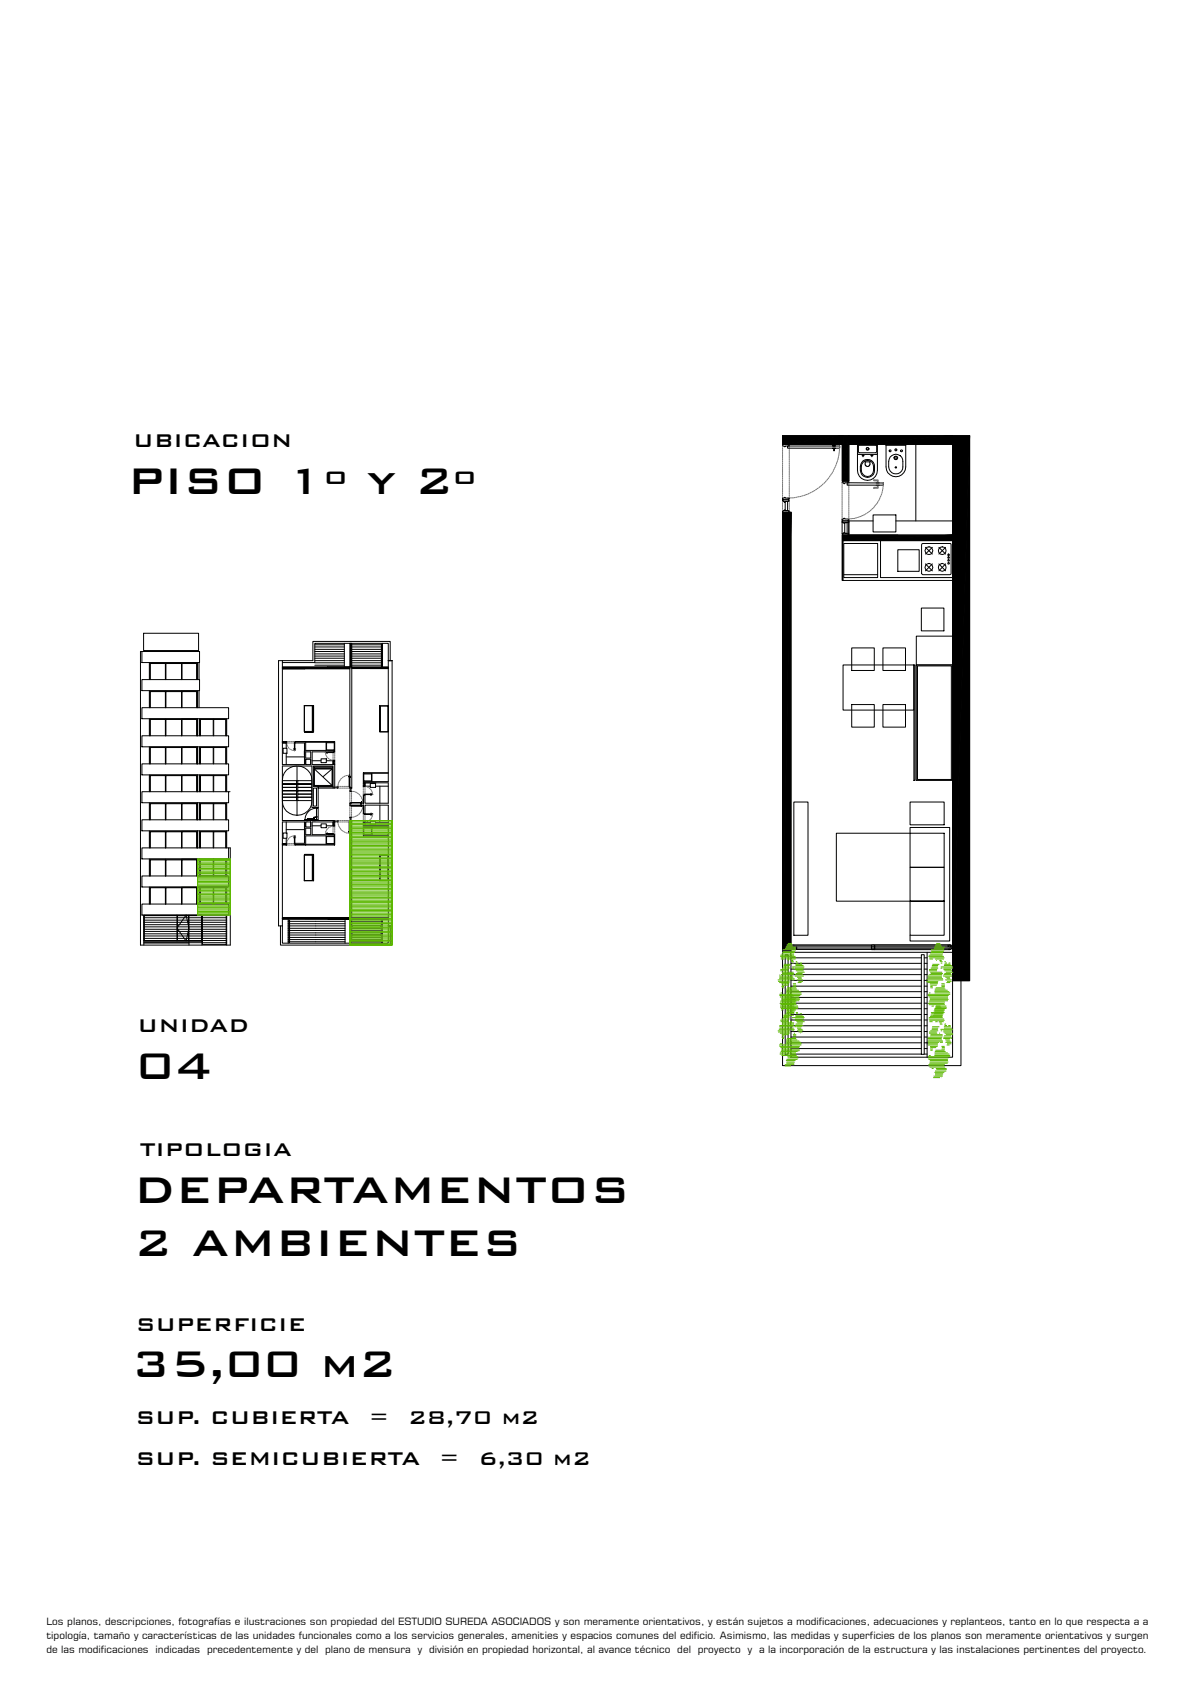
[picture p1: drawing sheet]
<svg xmlns="http://www.w3.org/2000/svg" width="210mm" height="297mm" viewBox="0 0 210 297" stroke-linecap="round" stroke-linejoin="round" font-family="sans-serif">
<g fill="none" stroke="#000" stroke-width=".18">
<path d="M138 78.4h1l.1 .3h-.7v.1h-.1v-.1h-.3zM138.9 78.7h9.1v.3h-9.1zM146.3 78.1h.8v.2h-.8zM146.8 78.6l.5 .1zM146.8 79l.5 .1zM147 78.3h.1v.3h-.1zM147 79.1h.1v.4h-.1zM148.5 78.4h.1v6.4h-.1zM148.6 78.4h-10.6v-1.6h32.9v96.1h-3M148.6 78.4v6.4h1v-6.4h18.3v16h-19.3v.9h19.3v77.6M151.2 78.5h3.5v4.4a1.76 1.76 0 0 1-1.8 1.8 1.76 1.76 0 0 1-1.7-1.8zM151.2 79.9l.2 .2h3.1h.1l.1-.2"/>
<path d="M152.8 79h.3v.3h-.3zM154.4 78.5l.2 .2v.9l-.3 .2h-2.9v-1.3M156.2 78.5h3.5v3.8a1.74 1.74 0 0 1-1.8 1.8 1.74 1.74 0 0 1-1.7-1.8zM158.8 79.4h.2v.2h-.2zM161.5 78.4v13.5M138 90.3h1.4v77.6h-1.4zM138 87.8h.3v-.1h.1v.1h.7v.3h-1.1zM138 90h.3v-.1h.1v.1h.7v.3h-1.1zM138 88.1h1l.1 .3h-.7v.2h-.1v-.2h-.3zM138.4 88.4h.5v1.6h-.5zM148.5 91.5l.4-.1v.1h.7v.2h-.1v.2h-1zM148.5 94.1h.3v-.2h.1v.2h.7v.1h-.1v.2h-1z"/>
<path d="M148.5 91.9h1l.1 .3h-.7v.1h-.1v-.1h-.3zM148.5 91.7v2.4M148.5 94.4h.1v8h-.1zM148.5 84.8h1l.1 .3h-.7v.2h-.1v-.2h-.3zM148.8 95.8h5.9v6.1h-5.9zM148.9 92.2h.5v1.9h-.5zM149.4 85.1l6.3 .1v.4h-6.3zM149.6 91.9h4.3M149.6 91.7v2.7M152 80.3h.4M152.1 80.3l.1 .1zM152.1 80.1v.5"/>
<path d="M152.2 81.5a1.07 1.07 0 0 1 1.2-.2 1.07 1.07 0 0 1 .6 1 1.34 1.34 0 0 1-1 1.7 1.43 1.43 0 0 1-1.1-2.1zM152.2 81.2a1.25 1.25 0 0 1 2 1.1 1.51 1.51 0 0 1-.9 1.8 1.24 1.24 0 0 1-1.6-1.2 1.82 1.82 0 0 1 .5-1.7zM152.5 81.3v.1M152.5 81.4h.9l-.1 .6a.42 .42 0 0 1-.5 .2 .42 .42 0 0 1-.3-.4zM153.4 81.3v.1M153.5 80.3h.4M153.7 80.3h.1l-.1 .1zM153.7 80.1v.5M153.9 90.8h4v3h-4zM155.2 95.3v6.6h12.7M156.9 80.6a1.25 1.25 0 0 1 1.4-.4 1.25 1.25 0 0 1 .9 1.2 1.69 1.69 0 0 1-.9 2.1 1.28 1.28 0 0 1-1.6-1.2v-.9zM157.7 80.5h.5l.1 .2-.1 .3h-.5z"/>
<path d="M157.8 80.6h.3v.3h-.3zM157.9 91.9h10M158.3 96.9h3.8v3.9h-3.8zM162.6 95.9h5v5.4h-5zM163.2 99.4l1.2 1.3M163.2 96.5l1.2 1.2M164.4 96.5l-1.2 1.2M164.4 99.4l-1.2 1.3M165.5 99.4l1.2 1.3M165.5 96.5l1.2 1.2M166.7 96.5l-1.2 1.2M166.7 99.4l-1.2 1.3"/>
<path d="M167.1 98.7h.2v.2h-.2zM167.1 97.7h.2v.3h-.2zM167.1 98.2h.2v.2h-.2zM167.1 99.2h.2v.2h-.2zM25 114.9h10.2v1.9h-10.2zM25 119.8h10.2v2h-10.2zM25.3 114.9h-.5v51.8h15.8v-17.2h-.3M25.3 111.7h9.7v3h-9.7zM26.3 116.8v3M26.4 119.8v-2.9h8.4v2.9v-2.9h-2.8v2.9v-2.8h-2.7v2.8M29.2 116.9v2.9v-2.8h-2.7v2.8M32.1 119.8v-2.8h2.6v2.8"/>
<path d="M34.8 116.8v3M35.1 116.8v3M49.8 117.7l.1 .2zM49.8 116.5v18.3h3.9v-3.8h-1.7v-.2h1.9v1.5h5.1v.3M49.8 117.6h11.9M49.9 117.9h.1zM49.9 117.8h3.7M49.9 117.7h7.8M49.9 117.9h.1M50 117.9h3.6M53.6 117.8l.2 .1zM53.6 117.9h.2z"/>
<path d="M53.8 117.9h3.9M53.8 117.8h3.9M53.8 117.9h7.8M55.5 116.5h5.2M55.5 113.7h5.2M55.5 114.1h5.2M55.5 114.5h5.2M55.5 114.9h5.2M55.5 115.3h5.2M55.5 115.7h5.2M55.5 116.1h5.2M55.5 116.9h5.2"/>
<path d="M55.5 117.3h5.2M57.7 117.7h-7.8v.2h11.7v-.2M57.7 117.8l.1 .1zM57.7 117.7l.1 .1zM57.7 117.6l.1 .1zM57.8 117.7h3.7M57.8 117.6h3.7M57.8 117.8h3.7M57.8 117.8h3.8M60.7 113.5v4.1M61.5 117.7l.1 .1zM61.5 117.6l.1 .1z"/>
<path d="M61.6 117.7h.1M61.6 117.8l.1 .1zM61.7 113.5h.3v4.1h-.3zM61.7 117.6h.3v21.4h-.3zM61.8 113.6h.1v3.9h-.1zM62 117.6h6.5M62 117.8l.1 .1zM62 116.5h5.1M62 113.7h5.1M62 114.1h5.1M62 114.5h5.1M62 114.9h5.1"/>
<path d="M62 115.3h5.1M62 115.7h5.1M62 116.1h5.1M62 116.9h5.1M62 117.3h5.1M62.1 117.9h3.1M62.1 117.8h.1M62.1 117.7v.2h6.3l-.1-.2M62.1 117.7l.2 .1zM62.1 117.7h3.1M62.2 117.8h3M62.3 117.8h2.9"/>
<path d="M65.2 117.7h.2h-.2M65.2 117.8l.2 .1zM65.2 117.7l.2 .1zM65.4 117.8h3M65.4 117.8h2.9M65.4 117.7h2.9M65.4 117.7h2.9h-2.9M65.4 117.9h3M67.2 113.6l.1 3.9zM67.2 116.5h.1M67.2 113.7h.1M67.2 114.1h.1"/>
<path d="M67.2 114.5h.1M67.2 114.9h.1M67.2 115.3h.1M67.2 115.7h.1M67.2 116.1h.1M67.2 116.9h.1M67.2 117.3h.1M67.4 113.5v4.1M68.3 117.8l.1 .1zM68.3 117.7h.1M68.4 117.8l.1 .1zM68.5 116.5v-3h-13v3.3h-5.7"/>
<path d="M68.5 116.5v21.3h-4.4v.2M68.5 116.5h.6v46.8h-.6M68.8 116.5v-3.4h-13.6v3.4h-6.1v46.8h.7M148.6 117.3h12.5v7.9h-12.5zM148.6 102.4h19.3M148.8 101.3h5.9M150.2 114.3h3.9v3.9h-3.9zM155.7 114.3h3.9v3.9h-3.9zM161.1 117.3h.2v20.3h-.2zM161.5 117.3h6.4v20.3h-6.4zM161.5 112.2h6.4v5.1h-6.4zM161.8 117.4h5.9v20.1h-5.9z"/>
<path d="M162.4 107.2h4v4.1h-4zM25 124.8h15.3v1.9h-15.3zM25 129.8h15.3v1.9h-15.3zM25 134.7h15.3v2h-15.3zM25 139.6h15.3v2h-15.3zM26.3 121.8v3M26.3 126.7v3.1M26.3 131.7v3M26.3 136.7v2.9M26.4 124.8v-2.9h8.4v2.9v-2.9h-2.8v2.9v-2.8h-2.7v2.8M26.4 129.8v-3h8.4v3v-3h-2.8v3v-2.9h-2.7v2.9M26.4 134.7v-3h8.4v3v-3h-2.8v3v-2.9h-2.7v2.9"/>
<path d="M26.4 139.6v-2.9h8.4v2.9v-2.9h-2.8v2.9v-2.8h-2.7v2.8M29.2 121.9v2.9v-2.8h-2.7v2.8M29.2 126.8v3v-2.9h-2.7v2.9M29.2 131.7v3v-2.9h-2.7v2.9M29.2 136.7v2.9v-2.8h-2.7v2.8M32.1 124.8v-2.8h2.6v2.8M32.1 129.8v-2.9h2.6v2.9M32.1 134.7v-2.9h2.6v2.9M32.1 139.6v-2.8h2.6v2.8M34.8 121.8v3M34.8 126.7v3.1M34.8 131.7v3"/>
<path d="M34.8 136.7v2.9M35.1 121.8v3M35.2 126.7v3.1M35.2 131.7v3M35.2 136.7v2.9M37.6 129.8v-3h2.3v3M37.6 126.8h-2.3v3M37.6 126.9h-2.3v2.9M37.6 134.7v-3h2.3v3M37.6 131.7h-2.3v3M37.6 131.8h-2.3v2.9M37.6 139.6v-2.9h2.3v2.9"/>
<path d="M37.6 136.7h-2.3v2.9M37.6 136.8h-2.3v2.8M37.7 129.8v-2.9h2.1v2.9M37.7 134.7v-2.9h2.1v2.9M37.7 139.6v-2.8h2.1v2.8M40 126.7v3.1M40 131.7v3M40 136.7v2.9M40.3 139.6h.3M49.8 130.8h.1v.2zM49.8 131h.7v1M49.8 137.7v.6h2.5v.6h-2.5v-.6h2.5v-.6z"/>
<path d="M49.8 138.9h2.5v.5h-2.5v.6h2.5v-.6h-2.5zM49.9 130.9h.5zM49.9 131h.5M49.9 130.8h.5M49.9 132h.7v.8h-.7zM50.4 130.8h.1v.2zM50.5 130.8h.1l-.1 .2zM50.5 132.8v2M50.5 133.5h3.2M51.9 130.9l.1 1.5zM51.9 130.8h.1v.2zM52 130.8h1.9z"/>
<path d="M52.3 135.1a2.46 2.46 0 0 0-2.5 2.5M52.3 137.7h.2M52.4 135.1v2.6M52.5 137.7h2.5v.6h-2.5v.6h2.5v-.6h-2.5zM52.5 138.9h2.5v.5h-2.5v.6h2.5v-.6h-2.5zM52.5 135.1a2.53 2.53 0 0 1 2.5 2.5M53.6 124.4h1.5v4.6h-1.5zM53.7 124.5h1.4v4.5h-1.4zM53.7 129.1h1.6zM53.9 132.6h.9v1.1h-.9zM53.9 133.9v.9M53.9 130.9h3.6v1.4"/>
<path d="M53.9 130.8h5.1M53.9 133.9h.9v.9h-.9zM54.8 133.9v.9M55 134.2h1.6M55.1 124.4l.1 4.6zM55.2 124.4l.1 4.6zM55.2 139h.6v3.2h-.6zM55.4 135.2h3.2v.2h-3.2zM55.4 135.6l3.1 2.9h-3.1v-2.9h3.1l.1 3v-3h-3.2v3l.7-.1M56.1 138.8h2.6M56.6 133.8h.9v.7h-.9zM57.4 132.6l1.4 .1z"/>
<path d="M57.5 134.2h1.2v.6M57.6 131h1.3M57.6 130.9h1.3v1.3h-1.3zM58.5 135.6l-1.5 1.3M58.7 139h-2.6v-.3v3.7h-1.1v-7.3h-5.2v9.6h9.2M58.7 132.6h.3zM58.7 134.1h.3zM58.7 134.7l.3 .1zM58.7 134.2h.3zM58.8 134.2l.1 .5zM59 132.6h-4v2.2h4v4.2h-.3v-3.9h-3.5v3.6h3.5M59 130.8v1.8z"/>
<path d="M59 138.7l.1 .3zM59 134.2v.5M59.1 138.8l.3 .1zM59.4 138.7l.1 .3zM59.5 138.7l.1 .3zM61.5 136.9h.1M61.5 136.9l.1 .1zM61.6 136.7v2.1zM61.6 136.9h.1zM61.6 138.7l.1 .3zM61.6 137v-.1v.1M61.7 139.5h.3z"/>
<path d="M61.7 139h.3zM61.7 139.4h.3zM61.7 136.9l.1 .2zM61.8 139l.1 .4zM64.1 138.6l.2 .1zM64.1 136.3v1.7zM64.1 138.1h.2zM64.1 138.6h.2zM64.1 138.1v.6M64.1 138h4.4v3.6h-4.2v-1.4h-.2M64.1 136.3h4.4M64.1 136.4h1.4v1.3h-1.4z"/>
<path d="M64.1 136.5h1.4M64.2 138.1l.1 .5zM64.3 138v.7M64.3 138.6h1M65.3 138.2h.9v.7h-.9zM66.2 138.6h2.3M66.9 124.5l.1 4.6zM67 138.6v3M67 124.5h1.5v4.6h-1.5zM67.1 124.5h1.3v4.5h-1.3zM68.5 136.4h-2.9v1.4M150.2 124.2h3.9v4h-3.9z"/>
<path d="M155.7 124.2h3.9v4h-3.9zM25 149.5h15.3v2h-15.3zM25 154.5h15.3v1.9h-15.3zM25 159.4h15.3v2h-15.3zM25 144.6h15.3v1.9h-15.3zM26.3 141.6v3M26.3 146.5v3M26.3 151.5v3M26.3 156.4v3M26.4 154.5v-3h8.4v3v-3h-2.8v3v-2.9h-2.7v2.9M26.4 159.4v-2.9h8.4v2.9v-2.9h-2.8v2.9v-2.9h-2.7v2.9M26.4 144.6v-3h8.4v3v-3h-2.8v3v-2.9h-2.7v2.9"/>
<path d="M26.4 149.5v-2.9h8.4v2.9v-2.9h-2.8v2.9v-2.8h-2.7v2.8M29.2 151.5v3v-2.9h-2.7v2.9M29.2 156.5v2.9v-2.9h-2.7v2.9M29.2 141.6v3v-2.9h-2.7v2.9M29.2 146.6v2.9v-2.8h-2.7v2.8M32.1 154.5v-2.9h2.6v2.9M32.1 159.4v-2.9h2.6v2.9M32.1 144.6v-2.9h2.6v2.9M32.1 149.5v-2.8h2.6v2.8M34.8 141.6v3M34.8 146.5v3M34.8 151.5v3"/>
<path d="M34.8 156.4v3M35.2 141.6v3M35.2 146.5v3M35.2 151.5v3M35.2 156.4v3M37.6 154.5v-3h2.3v3M37.6 151.5h-2.3v3M37.6 151.6h-2.3v2.9M37.6 159.4v-2.9h2.3v2.9M37.6 156.5h-2.3v2.9M37.6 144.6v-3h2.3v3M37.6 141.6h-2.3v3"/>
<path d="M37.6 141.7h-2.3v2.9M37.6 149.5v-2.9h2.3v2.9M37.6 146.6h-2.3v2.9M37.6 146.7h-2.3v2.8M37.7 154.5v-2.9h2.1v2.9M37.7 159.4v-2.9h2.1v2.9M37.7 144.6v-2.9h2.1v2.9M37.7 149.5v-2.8h2.1v2.8M40 141.6v3M40 146.5v3M40 151.5v3M40 156.4v3"/>
<path d="M49.8 148.8l.1 .2zM49.8 140h2.5v.6h-2.5zM49.8 140.6h2.5v.6h-2.5zM49.9 148.8l.5 .1zM49.9 148.8h.5M49.9 149h.5M49.9 146.9h.7v.9h-.7zM50.4 148.8l.1 .2zM50.5 148.8v.2zM50.5 144.9v2M50.5 146.3h3.2M50.5 147.8v1h-.7"/>
<path d="M51.9 147.4l.1 1.4zM52 148.8v.2zM52 148.9l1.9 .1zM52.3 141.2h.2M52.4 141.2v2.6M52.5 140h2.5v.6h-2.5zM52.5 140.6h2.5v.6h-2.5zM53.6 150.7h1.5v4.6h-1.5zM53.7 150.8h1.4v4.5h-1.4zM53.7 150.7h1.6zM53.8 144.5l2.1 .1zM53.9 144.9v.9"/>
<path d="M53.9 149h5.1M53.9 144.9h.9v.9h-.9zM53.9 146h.9v1.2h-.9zM54 144.6v.1h.3l-.3-.1M54.2 144.5v-.1h1.2v.1M54.8 144.9v.9M55 141.3a2.61 2.61 0 0 1-2.6 2.5 2.61 2.61 0 0 1-2.6-2.5M55 145.6h1.6M55.1 150.7l.1 4.6zM55.2 144.6h.4v.1h-.3zM55.2 150.7l.1 4.6zM55.3 144.1h.3h-.2l.1 .6z"/>
<path d="M55.6 144.1h.2zM55.8 142.5v2.1M55.8 144.6l.3 .1zM55.8 142.5h.3zM55.8 144l.1 .1zM55.9 142.5a2.1 2.1 0 0 0-2.1 2.1v-.1M56.1 142.5v2.1M56.6 145.3h.9v.7h-.9zM57.4 147l1.4 .1zM57.5 147.4v1.5h-3.6M57.6 148.8h1.3M57.6 147.5h1.3v1.4h-1.3z"/>
<path d="M58.7 144.9v.7h-1.2M58.7 147.1l.3 .1zM58.7 145.7h.3zM58.7 144.9l.3 .1zM58.7 145.5l.3 .1zM58.8 145l.1 .5zM59 147.2v1.8zM59 147.2v.2h-5.1v1.5h-1.9v-.2h1.7v-3.8h-3.9v18.4M59 144.7l.1 .2zM59 144.7v.8M59 144.9h-4v2.3h4M59.1 144.8l.3 .1z"/>
<path d="M59.4 144.7h.1v.2zM59.5 144.7h.1v.2zM61.5 146.7h.1M61.5 146.6l.1 .2zM61.6 144.9v2zM61.6 144.7h.1v.2zM61.6 146.7h.1zM61.6 146.6v.2v-.2M61.7 142l.3 .1zM61.7 144.1l.3 .1zM61.7 144.6l.3 .1zM61.7 144.2l.3 .1z"/>
<path d="M61.7 141.6h.3zM61.7 141.6v.4h2.4M61.7 144.8h.3v17.3h-.3zM61.7 146.6l.1 .1zM61.8 144.3l.1 .3zM61.9 142.1l2.1 .1zM61.9 141.5l2.1 .1zM63.6 141.9l.2 .1zM63.6 141.7h.2h-.2M63.7 142.1h.1h-.1M63.7 142.2h.1h-.1M63.7 141.6h.1h-.1"/>
<path d="M63.7 141.5h.1zM63.7 142l.1 .1zM63.7 142.2h.1M63.7 141.6l.1 .1zM63.7 141.4h.1M64.1 143.5h.2zM64.1 144.9l.2 .1zM64.1 145.6v1.8zM64.1 145.5l.2 .1zM64.1 145.1h.2zM64.1 142v1.5zM64.1 140.1l.2 .1z"/>
<path d="M64.1 140.2v1.4zM64.1 145v.5M64.1 143.5h.2v-1.5h4.2v3.6h-4.4M64.1 145.6v.2h4.4v17.5M64.1 140.2v1.4M64.1 142v1.5M64.1 147.4h4.4M64.1 145.9h1.4v1.4h-1.4zM64.1 147.2h1.4M64.2 145.1l.1 .4zM64.3 143.5h1.4v.1h-1.4zM64.3 140l1.4 .1z"/>
<path d="M64.3 145h1M64.3 145v.6M65.3 144.8h.9v.7h-.9zM65.6 145.8v1.5h2.9M66.2 145h2.3M66.9 150.7l.1 4.6zM67 142v3M67 150.7h1.5v4.6h-1.5zM67.1 150.8h1.3v4.5h-1.3zM140 141.4h2.5v23.5h-2.5zM160.4 158.9h-13v-12h13v-1h7v20h-7v-1M160.4 153v5.9h6.1v6h-6.1v-6h6.1v-5.9z"/>
<path d="M160.4 146.9h6.1v6.1h-6.1zM160.4 141.4h6.1v4.1h-6.1zM25.4 161.8h14.6M25.4 166.3h7.9M25.4 165.9h10.2M25.4 161.4v5.3M25.4 161.5h14.6M25.4 162.3h14.6M25.4 162.6h14.6M25.4 163.1h14.6M25.4 163.4h14.6M25.4 163.9h14.6"/>
<path d="M25.4 164.3h14.6M25.4 164.7h14.6M25.4 165.1h14.6M25.4 165.5h14.6M25.4 165.9h14.6M25.4 166.2h14.6M25.4 161.4h10.2v4.5h-10.2zM25.4 161.5h10.1v4.4h-10.1zM31.2 161.4v4.5M31.3 161.5h1.9v4.4h-1.9zM32.8 161.4l.5 2.3-.5 2.2-1.6-2.2zM33.3 161.4v5.3"/>
<path d="M35.6 161.4v5.3M35.7 161.5h4.2v5h-4.2zM40 161.4v5.3M49.4 163.3v3.4h19.4v-3.4M49.8 161.9l.1 .2zM49.9 161.8l.1 .1zM49.9 161.9h.1M49.9 162h3.9M49.9 162.1h7.9M50 161.9h3.8M50 161.8h3.8M50.8 163.3h.1"/>
<path d="M50.8 162.1v4.2M50.8 162.5h.1M50.8 162.9h.1M50.8 163.7h.1M50.8 164.1h.1M50.8 164.5h.1M50.8 164.9h.1M50.8 165.3h.1M50.8 165.7h.1M50.8 166.1h.1M50.9 162.3h.2v3.9h-.2zM51.1 163.3h9.7"/>
<path d="M51.1 162.5h9.7M51.1 162.9h9.7M51.1 163.7h9.7M51.1 164.1h9.7M51.1 164.5h9.7M51.1 164.9h9.7M51.1 165.3h9.7M51.1 165.7h9.7M51.1 166.1h9.7M53.8 161.9l.1 .1zM53.8 161.8l.1 .1zM53.9 162h3.9"/>
<path d="M53.9 161.9h3.9M53.9 161.9h7.7M57.8 161.9l.2 .1zM57.8 162l.2 .1zM57.9 162.1h.1M57.9 162.1h-8v-.3h11.7v.3M58 162.1h3.5h-3.5h3.4M58 162h3.5M58 162h3.6M60.8 162.1v4.2M61.4 162.1h.2zM61.5 162l.1 .1z"/>
<path d="M61.5 162.1h-3.5h3.5M61.6 161.9l.1 .1zM61.7 162.1v4.2h-11.9v-3M61.8 162.3h.1v3.9h-.1zM62 161.9l.1 .1zM62 163.3h5.2M62 162.5h5.2M62 162.9h5.2M62 163.7h5.2M62 164.1h5.2M62 164.5h5.2M62 164.9h5.2"/>
<path d="M62 165.3h5.2M62 165.7h5.2M62 166.1h5.2M62.1 161.9h3.1M62.1 162h.1M62.1 162h.2zM62.2 162h3M62.2 162h3h-2.9M65.2 162l.2 .1zM65.2 161.9h.2zM65.2 162h.2zM65.2 162.1h-3.1v-.3h6.3l-.1 .3"/>
<path d="M65.4 162h3M65.4 161.9h3M65.4 161.9h2.9M65.4 162.1h2.9M65.4 162h2.9M67.2 162.3l.1 3.9zM67.3 163.3h.1M67.3 162.5h.1M67.3 162.9h.1M67.3 163.7h.1M67.3 164.1h.1M67.3 164.5h.1"/>
<path d="M67.3 164.9h.1M67.3 165.3h.1M67.3 165.7h.1M67.3 166.1h.1M67.4 162.1v4.2M68.3 162.1h.1M68.3 161.9h.1zM68.4 161.9l.1 .1zM68.5 162.1h-6.5v4.2h6.5v-3M138 167.9v20h31.4v-15M138.4 168.4h.5v17.5h-.5zM139.4 166.8h.3v.5h-.3z"/>
<path d="M139.4 168.9h23M139.4 169.9h23M139.4 170.9h23M139.4 171.9h23M139.4 172.9h23M139.4 173.9h23M139.4 174.9h23M139.4 175.9h23M139.4 176.9h23M139.4 177.9h23M139.4 178.9h23M139.4 179.9h23"/>
<path d="M139.7 166.8h13.9M139.7 167.2h.3M139.8 167h.7v.3h-.7zM140.3 167.3h13.3M140.3 167h13.3M153.6 166.7h.6v.3h-.6zM153.6 167h.6v.3h-.6zM153.7 167.4h-14v-.8h28v.8h-.3M153.7 167.3h.4v.2h-.4zM154.1 167.3h13.2M154.1 167.5h13.2M154.2 167.2h13.5"/>
<path d="M154.2 166.7h12.9M154.2 167h12.9M162.4 168.4h.5v17.5h-.5zM162.9 168.9h.5M162.9 169.9h.5M162.9 170.9h.5M162.9 171.9h.5M162.9 172.9h.5M162.9 173.9h.5M162.9 174.9h.5M162.9 175.9h.5M162.9 176.9h.5"/>
<path d="M162.9 177.9h.5M162.9 178.9h.5M162.9 179.9h.5M163.4 167.9v18.5M167.1 166.7h.5v.3h-.5zM167.3 167.3h.2v.2h-.2zM167.4 166.8h.3M167.7 166.8h.2v.5h-.2zM167.9 167.9h-28.5v18.5h28.5v-13.5M167.9 172.9h3M139.4 180.9h23M139.4 181.9h23"/>
<path d="M139.4 182.9h23M139.4 183.9h23M139.4 184.9h23M139.4 185.9h23M162.9 180.9h.5M162.9 181.9h.5M162.9 182.9h.5M162.9 183.9h.5M162.9 184.9h.5M162.9 185.9h.5"/>
<circle cx="153" cy="79.2" r=".25"/>
<circle cx="156.9" cy="79.5" r=".17"/>
<circle cx="157.9" cy="79.3" r=".17"/>
<circle cx="157.9" cy="82.4" r=".12"/>
<circle cx="163.8" cy="97.1" r=".67"/>
<circle cx="166.1" cy="97.1" r=".68"/>
<circle cx="163.8" cy="100" r=".68"/>
<circle cx="166.1" cy="100.1" r=".7"/>
</g>
<g fill="none" stroke="#767676" stroke-width=".18">
<path d="M138 78.7v.2M138 79v.2M138 79.4v.2M138 79.8v.2M139.1 78.7v.2M139.1 79v.2M139.1 79.4v.2M139.1 79.8v.2M148 79.8l-.1 .2M148 79v.3M148 79.4v.2M148 78.7v.2"/>
<path d="M138 80.1v.3M138 80.5v.2M138 80.9v.2M138 81.2v.3M138 81.6v.3M138 82v.3M138 82.4v.2M138 82.8v.2M138 83.1v.3M138 83.5v.2M138 83.9v.2M138 84.2v.3"/>
<path d="M138 84.6v.3M138 85v.3M138 85.4v.2M138 85.7v.3M138 86.1v.3M138 86.5v.2M138 86.9v.2M138 87.2v.3M138 87.6v.2M138 88.4v.2M138 88.7v.3M138 89.1v.3"/>
<path d="M138 89.5v.2M138 89.9v.1M138.8 87.8h.2M139.1 80.1v.2M139.1 80.5v.2M139.1 80.9v.2M139.1 81.2v.3M139.1 81.6v.3M139.1 82v.3M139.1 82.4v.2M139.1 82.8v.2M139.1 83.1v.3"/>
<path d="M139.1 83.5v.2M139.1 83.9v.2M139.1 84.2v.3M139.1 84.6v.3M139.1 85v.3M139.1 85.4v.2M139.1 85.7v.3M139.1 86.1v.3M139.1 86.5v.2M139.1 86.9v.2M139.1 87.2v.3M139.1 87.6v.2h.3"/>
<path d="M139.1 88.4v.2M139.1 88.7v.3M139.1 89.1v.3M139.1 89.5v.2M139.1 89.9v.1M139.5 87.8h.3M140.2 87.8h-.3M140.5 87.7h-.2M140.9 87.6h-.3M141.3 87.5l-.3 .1M141.6 87.4l-.2 .1M142 87.3l-.3 .1"/>
<path d="M142.3 87.2h-.2M142.7 87l-.2 .1M143 86.8l-.2 .2M143.3 86.7l-.2 .1M143.6 86.5l-.2 .1M144 86.3l-.2 .1M144.3 86.1l-.2 .1M144.6 85.8l-.2 .2M144.9 85.6l-.2 .2M145.1 85.3l-.2 .2M145.4 85.1l-.2 .2M145.7 84.8l-.2 .2"/>
<path d="M145.9 84.5l-.1 .2M146.1 84.2l-.1 .2M146.3 83.9l-.1 .2M146.6 83.6l-.2 .2M146.8 83.3l-.2 .2M146.9 83v.2M147.1 82.6l-.1 .2M147.3 82.3l-.1 .2M147.4 82l-.1 .2M147.5 81.6l-.1 .2M147.7 81.2l-.1 .3M147.7 80.9v.2"/>
<path d="M147.8 80.5v.3M147.9 80.1v.3M148.5 85.1v.2M148.5 85.4v.2M148.5 85.8v.2M148.5 86.1v.3M148.5 86.5v.3M148.5 86.9v.3M148.5 87.3v.2M148.5 87.7v.2M148.5 88.1v.2M148.5 88.4v.2"/>
<path d="M148.5 88.8v.2M148.5 89.2v.2M148.5 89.5v.3M148.5 89.9v.3M148.5 90.3v.3M148.5 90.7v.2M148.5 91v.3M148.5 91.4v.1M149.6 85.1v.2M149.6 85.4v.2M149.6 85.8v.2M149.6 86.1v.3"/>
<path d="M149.6 86.5v.3M149.6 86.9v.3M149.6 87.3v.2M149.6 87.7v.2M149.6 88.1v.2M149.6 88.4v.2M149.6 88.8v.2M149.6 89.2v.2M149.6 89.5v.3M149.6 89.9v.3M149.6 90.3v.3M149.6 90.7v.2"/>
<path d="M149.6 91v.3M149.6 91.4v.1h.3M150.3 91.4l-.2 .1M150.7 91.4h-.2M151 91.3l-.2 .1M151.4 91.2l-.2 .1M151.8 91.1h-.3M152.1 90.9l-.3 .1M152.4 90.8h-.2M152.7 90.6l-.2 .1M153.1 90.3l-.2 .2M153.4 90.1l-.2 .2"/>
<path d="M153.6 89.9l-.1 .1M153.9 89.6l-.2 .2M154.1 85.9h.7v.2h-.7zM154.1 84.6h.7v.2h-.7zM154.2 89.3l-.2 .2M154.4 89l-.2 .2M154.5 85.6h.5zM154.5 85.1l.5 .1zM154.6 88.7l-.1 .2M154.7 85.6h.1v.3h-.1zM154.7 84.8h.1v.3h-.1zM154.8 88.4l-.1 .2"/>
<path d="M155 88.1l-.1 .2M155.2 87.8l-.1 .2M155.3 87.4l-.1 .2M155.4 87.1v.2M155.5 86.7v.3M155.6 86.3v.3M155.7 86v.2M155.7 85.6v.3M155.7 85.2v.3M50.5 130.8h.3M50.6 131.4l.1 .2M50.8 131.7l.1 .3"/>
<path d="M50.8 131h-.3l.1 .3M50.9 130.8h.3M50.9 131h.3M51.1 132l.1 .2M51.3 130.8h.3M51.3 131h.3M51.4 132.2l.2 .1M51.7 131h.3M51.7 132.3l.3 .1M51.7 130.8h.3M51.8 132v.2zM51.8 132.2h.1"/>
<path d="M51.9 132.1v.1zM52 132.1v.1v-.1M52.1 132v.2zM52.1 132.2h.1M57.4 132.6v.3M57.4 133.1l.1 .2M57.5 132.7l.2 .1zM57.6 132.8h.1M57.6 132.5v.1zM57.6 132.8h.1zM57.6 132.5h.1zM57.6 133.4l.1 .2"/>
<path d="M57.7 132.6h-.2h.2M57.8 133.7l.2 .1M58.1 133.9l.2 .1M58.7 132.6v.3M58.7 133.1v.2M58.7 133.4v.3M58.7 133.8v.3l-.2-.1M59 132.6v.3M59 133.1v.2M59 133.4v.3M59 133.8v.3M59.1 138.7h.3"/>
<path d="M59.1 139h.3M59.6 139h.2M59.6 138.7h.2M59.6 138.5v.3M59.6 138.2v.2M59.8 137.8l-.1 .2M59.9 139h.3M59.9 138.7h.3M60 137.5l-.1 .2M60.2 137.2l-.1 .2M60.3 139h.2M60.3 138.7h.2"/>
<path d="M60.5 137l-.1 .2M60.7 139h.2M60.7 138.7h.2M60.9 136.8l-.2 .1M61 139h.3M61 138.7h.3M61.3 136.7l-.3 .1M61.4 139h.2M61.4 138.7h.2M61.6 136.7h-.2M61.7 139v.4M61.7 139.5v.2"/>
<path d="M61.7 139.9v.2M61.9 139.5l.2 .1M62 139v.4M62 139.5v.2M62 139.9v.2M62.3 139.6h.2M62.6 139.7h.3M62.9 139.8l.3 .2M64.1 138.7v.3M64.1 139.1v.3M64.1 139.5v.2M64.1 139.8v.3"/>
<path d="M64.3 139.1v.3M64.3 139.5v.2M64.3 139.8v.3M64.6 138.7h-.3v.3M64.7 138.8l.2 .1M65.1 138.9l.1 .2M65.3 139.2l.2 .2M65.3 139.9l.2 .1zM65.4 140h.1zM65.5 139.5l.2 .2M65.7 139.8v.3M50.5 149h.3"/>
<path d="M50.6 148.5l-.1 .3h.3M50.7 148.1l-.1 .2M50.9 147.8l-.1 .2M50.9 149h.3M50.9 148.8h.3M51.2 147.6l-.1 .1M51.3 149h.3M51.3 148.8h.3M51.6 147.4l-.2 .1M51.7 148.8h.3M51.7 149h.3M51.8 147.6v.1z"/>
<path d="M51.8 147.6h.1M51.9 147.5v.2zM52 147.7v-.2v.2M52 147.4h-.3M52 147.6h.1zM52.1 147.6v.1zM57.4 146.9v.2M57.5 146.5l-.1 .2M57.5 147.1l.2 .1zM57.6 146.9v.1zM57.6 147.2h.1M57.6 146.9h.1z"/>
<path d="M57.6 147.2h.1zM57.7 147h-.2h.2M57.7 146.2l-.1 .2M58 145.9l-.2 .2M58.3 145.8l-.2 .1M58.5 145.8l.2-.1v.3M58.7 146.1v.2M58.7 146.5v.2M58.7 146.9v.2M59 145.7v.3M59 146.1v.2M59 146.5v.2"/>
<path d="M59 146.9v.2M59.1 144.9h.3M59.1 144.7h.3M59.6 144.9v.2M59.6 144.7h.2M59.6 144.9h.2M59.6 145.2v.3M59.7 145.6l.1 .2M59.9 145.9l.1 .2M59.9 144.7h.3M59.9 144.9h.3M60.1 146.2l.1 .2"/>
<path d="M60.3 144.7h.2M60.3 144.9h.2M60.4 146.5l.1 .1M60.7 144.7h.2M60.7 144.9h.2M60.7 146.7l.2 .1M61 146.9h.3M61 144.7h.3M61 144.9h.3M61.4 146.9h.2M61.4 144.7h.2M61.4 144.9h.2"/>
<path d="M61.7 140.3v.2M61.7 140.6v.3M61.7 141v.2M61.7 141.4v.2M61.7 142.1v.2M61.7 142.4v.3M61.7 142.8v.2M61.7 143.2v.2M61.7 143.6v.2M61.7 143.9v.2M61.7 144.3v.3M62 140.3v.2"/>
<path d="M62 140.6v.3M62 141v.3M62 141.4v.2M62 142.1v.2M62 142.4v.3M62 142.8v.2M62 143.2v.2M62 143.6v.2M62 143.9v.2M62 144.3v.3M62.1 144.1h-.2M62.5 144l-.2 .1"/>
<path d="M62.9 143.9l-.3 .1M63.2 143.7l-.3 .1M63.2 140l.2 .2M63.4 143.4l-.2 .2M63.5 140.3l.2 .2M63.7 143.1l-.2 .2M63.7 140.6l.1 .2M63.8 142.8l-.1 .2M63.9 141v.2M63.9 141.4l.1 .2M63.9 142.5v.2M64 142.1l-.1 .2"/>
<path d="M64.1 143.5v.3M64.1 143.9v.3M64.1 144.3v.3M64.1 144.7v.2M64.3 143.5v.3M64.3 143.9v.3M64.3 144.3v.3M64.3 144.7v.2h.3M64.9 144.8l-.2 .1M65.2 144.6l-.1 .1M65.3 143.7h.2h-.2M65.3 143.4h.2h-.2"/>
<path d="M65.3 140.2l.2 .1zM65.4 143.6h.1h-.1M65.4 143.5h.1h-.1M65.4 140h.1h-.1M65.4 140.1h.1h-.1M65.4 143.6l.1 .1zM65.4 143.4l.1 .1zM65.4 140.1l.1 .1zM65.5 144.3l-.2 .2M65.7 143.9l-.2 .2M65.7 143.5v.3"/>
</g>
<path d="M53.7 132.4h.1M53.7 132.4v.8" fill="none" stroke="#000" stroke-width=".21"/>
<g fill="none" stroke="#5cb800" stroke-width=".18">
<path d="M34.8 154.8h5.8M34.8 158h5.8M34.8 151.6h5.8M34.8 151.8h5.8M34.8 152h5.8M34.8 152.2h5.8M34.8 152.4h5.8M34.8 152.7h5.8M34.8 152.9h5.8M34.8 153.2h5.8M34.8 153.4h5.8M34.8 153.6h5.8"/>
<path d="M34.8 153.8h5.8M34.8 154.1h5.8M34.8 154.3h5.8M34.8 154.5h5.8M34.8 155h5.8M34.8 155.2h5.8M34.8 155.4h5.8M34.8 155.7h5.8M34.8 155.9h5.8M34.8 156.1h5.8M34.8 156.4h5.8M34.8 156.6h5.8"/>
<path d="M34.8 156.8h5.8M34.8 157.1h5.8M34.8 157.3h5.8M34.8 157.5h5.8M34.8 157.7h5.8M34.8 158.2h5.8M34.8 158.4h5.8M34.8 158.7h5.8M34.8 158.9h5.8M34.8 159.1h5.8M34.8 159.3h5.8M34.8 159.6h5.8"/>
<path d="M34.8 159.8h5.8M34.8 151.5h5.8v9.9h-5.8zM61.7 144.7h7.4v22h-7.4v-22h7.4v22h-7.4zM61.7 144.7h7.4v22h-7.4zM61.7 144.7h7.4M61.7 144.9h7.4M61.7 145.2h7.4M61.7 145.4h7.4M61.7 145.7h7.4M61.7 145.9h7.4M61.7 146.1h7.4M61.7 146.3h7.4"/>
<path d="M61.7 146.6h7.4M61.7 146.8h7.4M61.7 147h7.4M61.7 147.2h7.4M61.7 147.5h7.4M61.7 147.7h7.4M61.7 148h7.4M61.7 148.2h7.4M61.7 148.4h7.4M61.7 148.6h7.4M61.7 148.8h7.4M61.7 149.1h7.4"/>
<path d="M61.7 149.3h7.4M61.7 149.6h7.4M61.7 149.8h7.4M61.7 150h7.4M61.7 150.2h7.4M61.7 150.5h7.4M61.7 150.7h7.4M61.7 150.9h7.4M61.7 151.2h7.4M61.7 151.4h7.4M61.7 151.6h7.4M61.7 151.8h7.4"/>
<path d="M61.7 152.1h7.4M61.7 152.3h7.4M61.7 152.5h7.4M61.7 152.8h7.4M61.7 153h7.4M61.7 153.2h7.4M61.7 153.5h7.4M61.7 153.7h7.4M61.7 153.9h7.4M61.7 154.1h7.4M61.7 154.4h7.4M61.7 154.6h7.4"/>
<path d="M61.7 154.8h7.4M61.7 155.1h7.4M61.7 155.3h7.4M61.7 155.5h7.4M61.7 155.7h7.4M61.7 156h7.4M61.7 156.2h7.4M61.7 156.4h7.4M61.7 156.7h7.4M61.7 156.9h7.4M61.7 157.1h7.4M61.7 157.4h7.4"/>
<path d="M61.7 157.6h7.4M61.7 157.8h7.4M61.7 158h7.4M61.7 158.3h7.4M61.7 158.5h7.4M61.7 158.7h7.4M61.7 159h7.4M61.7 159.2h7.4M61.7 159.4h7.4M61.7 159.6h7.4M61.7 159.9h7.4M34.8 160h5.8"/>
<path d="M34.8 160.3h5.8M34.8 160.5h5.8M34.8 160.7h5.8M34.8 161h5.8M34.8 161.2h5.8M61.7 160.1h7.4M61.7 160.4h7.4M61.7 160.6h7.4M61.7 160.8h7.4M61.7 161h7.4M61.7 161.2h7.4M61.7 161.5h7.4"/>
<path d="M61.7 161.7h7.4M61.7 162h7.4M61.7 162.2h7.4M61.7 162.4h7.4M61.7 162.6h7.4M61.7 162.9h7.4M61.7 163.1h7.4M61.7 163.3h7.4M61.7 163.6h7.4M61.7 163.8h7.4M61.7 164h7.4M61.7 164.3h7.4"/>
<path d="M61.7 164.5h7.4M61.7 164.7h7.4M61.7 164.9h7.4M61.7 165.2h7.4M61.7 165.4h7.4M61.7 165.6h7.4M61.7 165.9h7.4M61.7 166.1h7.4M61.7 166.3h7.4M61.7 166.5h7.4M137.1 172.8h3M137.2 173.1h2"/>
<path d="M137.4 172.1h2.4M137.4 172.6h2.7M137.4 173.3h1.8M137.4 172.3h2.5M137.4 175.3h3.9M137.4 175.6h3.7M137.5 171.9h.1M137.5 177h2.8M137.5 175.8h3.4M137.5 177.4h3.2M137.5 177.6h3.3M137.5 168.7h2.8"/>
<path d="M137.5 176.7h2.9M137.6 179.9h1.4M137.6 168.4h2.4M137.6 171h1.4M137.6 171.2h1.4M137.6 177.2h2.8M137.6 175.1h.2M137.6 176.5h3.3M137.7 177.8h3M137.7 168.9h2.6M137.7 169.1h.6M137.7 171.9h2.3"/>
<path d="M137.7 178.1h.5M137.7 176h3.3M137.8 179.7h1.4M137.8 173.5h1.3M137.8 176.2h3.2M137.8 168.2h2.2M137.8 173.9h.4M137.8 171.4h2.1M137.8 173.7h1.2M137.8 174.2h.5M137.9 170.7h1.3M137.9 171.7h2.1"/>
<path d="M137.9 167.5h2.4M137.9 168h2.2M138 167.8h2.2M138 179.5h1.2M138.1 170.5h1M138.1 179h1.9M138.1 179.2h1.1M138.1 170.3h1.1M138.2 170.1h1.2M138.4 167.3h1.9M138.5 178.8h1.5M138.5 167h1.9"/>
<path d="M138.6 178.1h1.7M138.6 175.1h2.7M138.6 166.8h1.3M138.6 174.6h2.2M138.6 174.9h2.5M138.6 178.3h1.5M138.6 178.6h1.4M138.6 169.1h1.7M138.6 174.4h1.9M138.7 166.6h1M138.8 174.2h1.6M138.9 166.4h.7"/>
<path d="M138.9 169.4h.1M139.4 169.4h.5M139.5 169.6h.5M139.6 179.5h2.2M139.6 170.7h.4M139.7 169.8h.2M139.7 170.5h2.1M139.7 179.7h.2M139.8 173.5h.5M139.8 173.7h.6M139.8 173.9h.6M140.1 172.1h1.6"/>
<path d="M140.1 179.7h1.6M140.1 170.7h1.7M140.1 171h1.5M140.2 179.9h1.4M140.2 171.9h1.4M140.3 179h1.2M140.3 179.2h1.4M140.3 170.1h1.1M140.3 170.3h1.3M140.3 178.6h.4M140.3 169.6h.2M140.3 171.2h1.4"/>
<path d="M140.3 171.7h1.2M140.3 178.8h.5M140.3 169.8h.5M140.5 172.8h1.1M140.5 172.3h.8M140.5 171.4h1.4M140.6 173.3h.7M140.7 172.6h.7M140.8 173.1h.8M141 178.8h.4M141 169.8h.4M163.3 172.8h3"/>
<path d="M163.3 173.1h2.1M163.5 172.1h2.5M163.5 172.6h2.7M163.6 173.3h1.8M163.6 175.3h3.9M163.6 175.6h3.7M163.6 172.3h2.5M163.6 177h2.9M163.7 171.9h.1M163.7 179.7h2.8M163.7 168.7h2.7M163.7 175.8h3.4"/>
<path d="M163.7 179.5h2.5M163.7 168.4h2.5M163.7 176.7h2.9M163.7 177.2h2.9M163.8 171h1.4M163.8 171.2h1.4M163.8 175.1h.2M163.8 168.9h2.7M163.8 171.9h2.3M163.8 176.5h3.3M163.9 179.9h2.6M163.9 169.1h.6"/>
<path d="M163.9 173.5h1.5M163.9 176h3.2M163.9 176.2h3.3M164 179.2h2.2M164 168.2h2.2M164 171.4h2.1M164 173.9h.4M164 173.7h1.1M164 174.2h.5M164.1 179h2.1M164.1 168h2.2M164.1 170.7h1.3"/>
<path d="M164.1 171.7h2.1M164.1 178.6h2.4M164.1 167.5h2.4M164.2 178.8h2.2M164.2 167.8h2.2M164.2 177.4h.4M164.3 170.5h1.1M164.3 170.3h1.1M164.4 170.1h1.2M164.6 178.3h1.9M164.6 167.3h1.9M164.7 178.1h1.9"/>
<path d="M164.7 167h1.9M164.8 177.8h2.1M164.8 174.6h2.2M164.8 174.9h2.5M164.8 175.1h2.7M164.8 166.8h1.3M164.8 174.4h1.9M164.8 169.1h1.6M164.9 177.6h2M164.9 166.6h1M164.9 177.4h1.9M165 174.2h1.5"/>
<path d="M165.1 166.4h.7M165.1 169.4h.1M165.6 169.4h.4M165.7 169.6h.5M165.8 170.7h.4M165.9 169.8h.2M165.9 170.5h2.1M166 173.5h.5M166 173.7h.6M166 173.9h.6M166.3 170.7h1.7M166.3 172.1h1.6"/>
<path d="M166.3 171h1.4M166.4 171.9h1.4M166.4 170.3h1.4M166.5 170.1h1.1M166.5 169.6h.3M166.5 171.2h1.4M166.5 171.7h1.1M166.5 169.8h.5M166.7 172.3h.8M166.7 172.8h1.1M166.8 171.4h1.3M166.8 173.3h.7"/>
<path d="M166.9 172.6h.6M167 173.1h.8M167.2 169.8h.4M137.1 181.8h2.2M137.2 182h2M137.3 181.5h2.8M137.4 181.1h2.4M137.4 184.3h3.9M137.4 180.8h2.5M137.4 181.3h2.6M137.4 184.5h3.6M137.5 185.9h2.8"/>
<path d="M137.5 182.2h1.7M137.5 184.1h.5M137.5 185.7h2.8M137.6 184.7h3.3M137.6 180.2h1.5M137.6 185.4h3M137.7 185.2h3.3M137.8 185h3.2M137.8 182.5h1.3M137.8 182.9h.5M137.8 186.1h2.7M137.8 180.6h2.2"/>
<path d="M137.8 182.7h.5M137.9 180.4h2.1M137.9 183.1h.3M138.3 187.7h1.7M138.3 188h1.1M138.5 184.1h2.9M138.6 183.6h2.4M138.6 187h1.7M138.6 183.4h2M138.6 183.8h2.6M138.6 186.8h2M138.6 187.3h1.5"/>
<path d="M138.6 187.5h1.4M138.7 183.1h1.7M138.8 186.4h1.9M138.9 186.6h1.9M139.3 180.2h.3M139.6 181.8h.4M139.7 182.9h.7M139.8 182.5h.6M139.8 182.7h.6M140 182.2h.2M140.1 181.1h1.3M140.2 180.8h1.4"/>
<path d="M140.3 180.6h1.2M140.4 180.2h1.5M140.5 181.3h.8M140.5 181.8h1.1M140.5 180.4h1M140.6 181.5h.9M140.8 182h.7M140.8 185.4h.1M141.1 182.2h.1M163.3 183.8h2.3M163.4 184.1h2M163.5 183.1h2.5"/>
<path d="M163.5 183.6h2.7M163.6 186.4h3.9M163.6 186.6h3.6M163.6 182.9h2.5M163.6 183.4h2.5M163.6 184.3h1.8M163.7 188h2.8M163.7 186.8h3.4M163.7 187.7h2.9M163.7 186.1h.4M163.8 182h1.4M163.8 182.2h1.4"/>
<path d="M163.8 187.5h3.3M163.9 180.2h.5M163.9 188.2h2.7M163.9 187h3.2M163.9 187.3h3.3M164 184.5h1.3M164 184.7h1.1M164 185h.4M164 181.8h1.4M164 182.5h2.2M164 182.7h2.2M164 185.2h.4"/>
<path d="M164.3 181.5h1.1M164.3 188.4h.3M164.3 181.3h1.1M164.3 181.1h1.3M164.5 190h1.2M164.6 189.8h1.6M164.7 186.1h2.8M164.8 185.7h2.3M164.8 185.9h2.6M164.8 189.1h1.7M164.8 185.4h1.9M164.8 188.9h2"/>
<path d="M164.8 189.4h1.5M164.8 189.6h1.4M164.9 180.2h.4M164.9 185.2h1.6M165 188.4h1.9M165.1 188.6h1.8M165.5 180.2h.9M165.6 182.2h.1M165.7 180.4h.3M165.7 180.6h.5M165.7 183.8h.5M165.8 181.5h2.2"/>
<path d="M165.9 181.8h.2M166 184.5h.5M166 185h.6M166 190h.1M166 184.7h.6M166.3 183.1h1.3M166.3 181.8h1.6M166.3 182h1.4M166.3 182.9h1.5M166.4 181.1h1.2M166.4 181.3h1.5M166.5 182.7h1.2"/>
<path d="M166.5 180.6h.3M166.5 180.8h.5M166.5 182.2h1.5M166.7 183.4h.8M166.7 183.8h1.1M166.8 182.5h1.2M166.8 183.6h.8M166.9 184.3h.5M167 184.1h.7M167.2 180.8h.4M167.7 183.1h.2"/>
</g>
<path d="M138 78.4l10.6-1.6v1.6zM138 76.8h10.6l-10.6 1.6zM149.6 78.4l18.3-1.6v1.6zM149.6 76.8h18.3l-18.3 1.6zM149.6 76.8v8h-1zM148.6 76.8h1l-1 8zM148.6 95.3l19.3-.9v.9zM148.6 94.4h19.3l-19.3 .9zM139.4 90.3v77.6h-1.4zM138 90.3h1.4l-1.4 77.6zM170.9 76.8v96.1h-3zM167.9 76.8h3l-3 96.1z" fill="#000" stroke="#000" stroke-width=".18"/>
<g font-size="8.7">
<text x="22.5" y="87.1">PISO 1º y 2º</text>
<text x="24" y="190.3">04</text>
<text x="23.6" y="212.1">DEPARTAMENTOS</text>
<text x="23.7" y="221.5">2 AMBIENTES</text>
<text x="23.3" y="242.9">35,00 m2</text>
</g>
<g font-size="4.3">
<text x="23.5" y="78.9">UBICACION</text>
<text x="24.3" y="182.1">UNIDAD</text>
<text x="24.7" y="203.9">TIPOLOGIA</text>
<text x="23.9" y="234.7">SUPERFICIE</text>
<text x="23.9" y="251.1">SUP. CUBIERTA</text>
<text x="65" y="251.1">=</text>
<text x="72" y="251.1">28,70 m2</text>
<text x="23.9" y="258.4">SUP. SEMICUBIERTA</text>
<text x="77.5" y="258.4">=</text>
<text x="84.4" y="258.4">6,30 m2</text>
</g>
<g font-size="1.8">
<text x="8.2" y="286.6">Los planos, descripciones, fotografías e ilustraciones son propiedad del ESTUDIO SUREDA ASOCIADOS y son meramente orientativos, y están sujetos a modificaciones, adecuaciones y replanteos, tanto en lo que respecta a a</text>
<text x="8.2" y="289.1">tipología, tamaño y características de las unidades funcionales como a los servicios generales, amenities y espacios comunes del edificio. Asimismo, las medidas y superficies de los planos son meramente orientativos y surgen</text>
<text x="8.2" y="291.6">de las modificaciones indicadas precedentemente y del plano de mensura y división en propiedad horizontal, al avance técnico del proyecto y a la incorporación de la estructura y las instalaciones pertinentes del proyecto.</text>
</g>
</svg>
